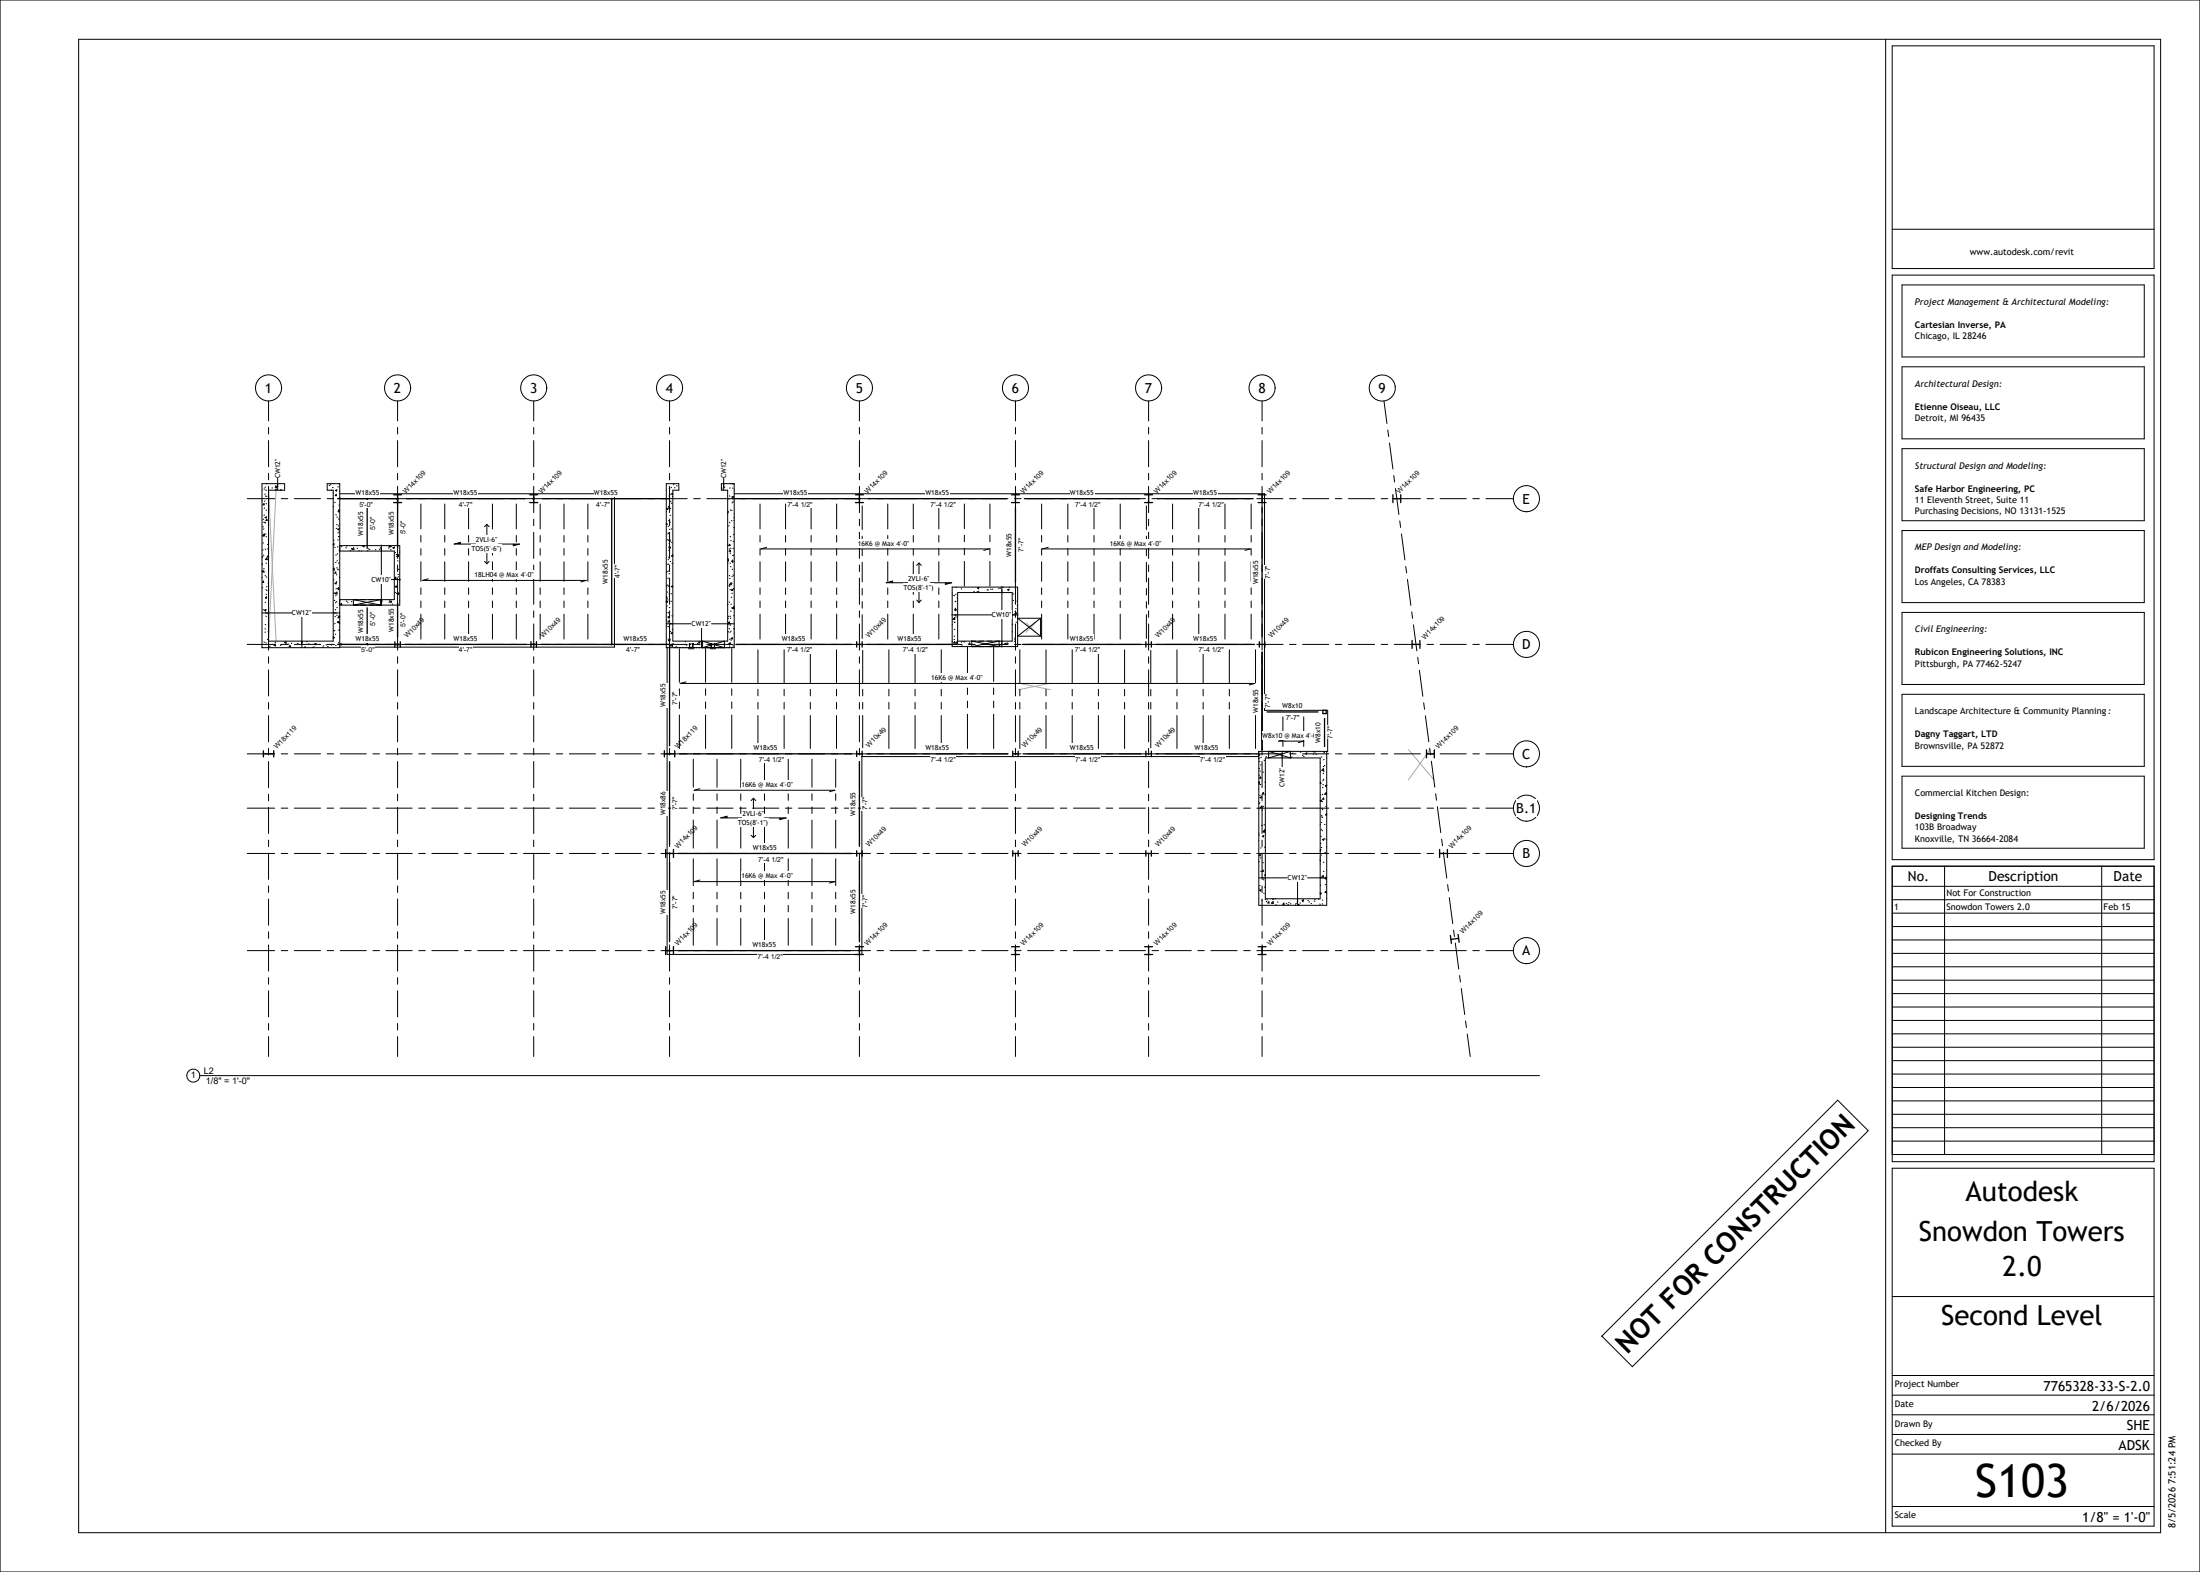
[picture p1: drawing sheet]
<svg xmlns="http://www.w3.org/2000/svg" width="1067mm" height="762mm" viewBox="0 0 1067 762" stroke-linecap="round" stroke-linejoin="round" font-family="sans-serif">
<g fill="none" stroke="#000" stroke-width=".48">
<path d="M127 234h11v4h-8v73h32v-73h-3v-4h6v80h-38zM128 237h.1M129 239l-1 1M129 236h-1M129 238h.1M129 234v1M132 237h.1M133 238l1-1v1M133 236h1zM134 235v1M136 238h.1M160 235h.1"/>
<path d="M161 238h.1M162 236h-1M162 239h.1M163 238v-1v1zM163 240h.1M164 236h.1M164 234v1M165 235h.1M165 238h.1M165 239h133v75h-133M323 234h6v4h-3v73h27v-73h-3v-4h6v80h-33zM325 239v1"/>
<path d="M325 237h-1M326 240h-1M326 236h-1M326 239v1M326 240h.1M327 235h.1M327 236h.1M328 235v1M350 236v1M350 237h.1M352 236h-1M354 237h.1"/>
<path d="M354 234h.1M355 234h1M355 237h1M356 239h257v105h31v20h-34v75h33v-75M127 243h.1M128 255h-1M128 260h.1M128 252h.1M128 256v1M128 244v1zM128 253h.1M128 259v1h-1z"/>
<path d="M128 250h.1M128 253h1M128 246h.1M128 243h.1M129 251h.1M129 253h.1M129 240v1M129 259h.1M129 244h.1M129 247h.1M129 252h1h-1zM130 241h-1"/>
<path d="M130 251h.1M162 245v1M163 243l-1 1M163 249v1M163 256h.1M164 254h-1M164 251h-1M164 257l1-1-1 1zM164 258h.1M164 247h.1M164 255h.1M164 251v1"/>
<path d="M164 247l1 1h-1zM165 248h-1M165 254h.1M165 241h.1M165 245h-1M165 258h-1M165 241l-1 1M204 244v12M204 260v3M216 244v12M216 260v3M227 244v12"/>
<path d="M227 260v3M239 244v12M239 260v3M250 244v12M250 260v3M262 244v12M262 260v3M274 244v12M274 260v3M285 244v12M285 260v3M323 254h.1"/>
<path d="M323 242h.1M323 248h.1M323 247l1-1v1zM324 258v1M324 245v1M324 246h.1M324 259h.1M324 255h.1M324 252l1 1M324 252h1M325 240h-1M325 260h.1"/>
<path d="M325 256v1M325 253h.1M325 250h.1M325 246v1M325 243h.1M326 256v1M326 244h.1M326 241h.1M353 248v1M353 258h.1M353 242h1M354 255h-1"/>
<path d="M354 253h.1M354 240v1M354 260h.1M354 247h.1M355 252v1M355 241h1h-1zM355 247h.1M355 244h.1M355 243h1M356 259h.1M356 249h.1M356 252h.1"/>
<path d="M356 256h.1M356 251h.1M369 244v12M369 260v3M381 244v12M381 260v3M393 244v12M393 260v3M406 244v12M406 260v3M418 245v12M418 260v3"/>
<path d="M431 244v12M431 260v3M443 244v12M443 260v3M455 244v12M455 260v3M468 244v12M468 259v4M480 244v12M480 259v4M505 244v12M505 260v3"/>
<path d="M518 244v12M518 260v3M531 244v12M531 260v3M543 244v12M543 260v3M556 245v12M556 260v3M569 244v12M569 260v3M581 244v12M581 260v3"/>
<path d="M594 244v12M594 260v3M607 244v12M607 260v3M127 277h1zM127 274h.1M127 277h.1M127 270h.1M127 273h.1M128 270h-1M128 267h-1M128 269h.1"/>
<path d="M128 263h-1M128 276h.1M128 277h.1M129 279h.1M129 266h.1M129 273h.1M129 260h.1M129 280h.1M129 270l1 1h-1zM130 264h.1M130 270h.1M130 266h.1"/>
<path d="M130 269v1M162 276v-1v1M162 264h.1M162 262h.1M162 265h1M163 277v1h-1zM163 273h.1M163 269h.1M163 279h.1M164 275h-1M164 272h-1M164 276h.1"/>
<path d="M164 268v1M164 265h.1M164 262h.1M164 273h.1M164 260h1M164 267h1M165 280h.1M165 267h.1M165 267h26v24h-26M165 264h29v29h-29M166 265h-1M168 265v1"/>
<path d="M168 265h.1M170 267h.1M170 266h1M172 266h-1zM173 266h.1M174 267h.1M175 267h.1M176 265l1-1-1 1zM176 265h1M178 267h.1M179 266h.1M182 266v1"/>
<path d="M184 266h.1M185 265l-1 1M189 266h-1M189 264v1zM189 266l1 1M190 265h.1M191 266v-1v1zM191 265h.1M192 268h.1M192 280h-1zM192 269h.1M193 272h.1"/>
<path d="M193 278v1M193 269v1h-1zM193 280h.1M194 276h-1M194 268h.1M204 266v3M204 272v10M216 266v3M216 272v10M227 266v3M227 272v10M239 266v3"/>
<path d="M239 272v10M250 266v3M250 272v10M262 266v3M262 272v10M274 266v3M274 272v10M285 266v3M285 272v10M323 277h.1M324 262h.1M324 277h-1"/>
<path d="M324 273h-1M324 271h.1M324 277h.1M324 273v1M324 265h1v1zM324 278h1M324 270h.1M324 265h1M325 267h-1M325 263h-1M325 261v1h-1zM325 272h.1"/>
<path d="M325 262h.1M326 263h.1M326 269v1zM326 273h.1M326 269h.1M353 271v1M353 264h.1M353 273h.1M354 267h.1M354 279h.1M354 266h.1M354 264h-1z"/>
<path d="M354 273h.1M354 268h.1M354 275h1M355 266h-1M355 262h-1M355 279h.1M355 276h.1M355 271v1zM355 273h.1M355 279h1M356 269h-1M356 266h-1"/>
<path d="M356 262v1M369 266v3M369 272v10M381 266v3M381 272v10M393 266v3M393 272v10M406 266v3M406 272v10M418 266v3M418 273v9M431 266v3"/>
<path d="M431 272v10M443 266v3M443 272v10M455 266v3M455 272v10M468 266v3M468 272v12M480 266v3M480 272v12M505 266v3M505 272v10M518 266v3"/>
<path d="M518 272v10M531 266v3M531 272v10M543 266v3M543 272v10M556 266v3M556 273v9M569 266v3M569 272v10M581 266v3M581 272v10M594 266v3"/>
<path d="M594 272v10M607 266v3M607 272v10M127 280h.1M127 285h.1M128 282h-1zM128 296h.1M128 296h1zM129 292h.1M129 295v1M129 299h.1M129 286h.1"/>
<path d="M129 289v1zM129 286h1M129 288h.1M129 284h.1M130 298h.1M130 283h.1M130 292h.1M130 297v1M162 281h.1M162 288h.1M162 291h.1M162 283l1-1v1z"/>
<path d="M163 287h-1M163 299h-1M163 295v1M163 292h.1M163 289h.1M163 285h.1M163 298h1M163 282h.1M163 287v1zM164 295h-1M164 299h.1M164 286h.1"/>
<path d="M164 285h.1M164 293h1M165 299h-1l1 1M166 292v1h-1zM168 291h.1M169 292h.1M170 292h1M171 291l14 2v-2l-14 2zM185 291h.1M185 293h.1M185 292h.1M189 292h.1"/>
<path d="M189 292l1-1v1zM189 291h.1M190 293h.1M192 284v1zM192 287h.1M192 288h1M193 287v1zM194 281h.1M194 291h.1M204 285v3M204 291v4M204 298v12"/>
<path d="M216 285v3M216 291v4M216 298v12M227 285v3M227 291v4M227 298v12M239 285v3M239 291v4M239 298v12M250 285v3M250 291v4M250 298v12"/>
<path d="M262 285v3M262 291v4M262 298v12M274 285v3M274 291v4M274 298v12M285 285v3M285 291v4M285 298v12M323 292h.1M323 289v1M323 292l1-1v1h-1"/>
<path d="M323 284h.1M323 291h.1M323 291v1M323 297h.1M324 294h-1M324 290h-1M324 287h.1M324 284h.1M324 297h.1M324 280h.1M324 299h.1M324 288h1"/>
<path d="M324 291h1M325 299v1l-1-1zM325 294v1M325 281h-1M326 284v1zM326 291l-1 1M326 298v1M326 288h-1M353 293h.1M353 300h.1M354 284h.1M354 299h-1"/>
<path d="M354 292h.1M354 299h.1M354 286h.1M354 280h.1M354 300h.1M355 283h-1zM355 296h-1M355 293h-1M355 286h.1M355 289v1M355 294v1M355 283h.1"/>
<path d="M355 288h.1M356 285h.1M356 294v1h-1zM356 294h.1M356 295h.1M356 298h.1M369 285v3M369 291v4M369 298v12M381 285v3M381 291v4M381 298v12"/>
<path d="M393 285v3M393 291v4M393 298v12M406 285v3M406 291v4M406 298v12M418 285v3M418 292v3M418 298v11M431 285v3M431 291v4M431 298v12"/>
<path d="M443 285v3M443 291v4M443 298v12M455 285v3M455 291v4M455 298v12M462 285h32v28h-32zM462 288v1M463 289h.1M463 299v1h-1zM463 296l1-1v1zM463 298h.1"/>
<path d="M463 295h.1M463 299h1M464 291l-1 1M464 288h-1M464 285h.1M464 290h.1M464 299h.1M464 287h27v24h-27zM466 285v1M473 287h-1M474 285h1zM474 287h.1"/>
<path d="M475 287h.1M479 286h.1M480 286h1M482 286h-1M485 285h-1M485 285h.1M486 285h1M489 286h.1M490 285h-1M491 291h1M492 288h-1M492 297h1v1z"/>
<path d="M492 296v1M493 295h.1M493 291h-1M494 293v1M505 300h-11l11 8M505 300v8M505 300l-11 8h11M505 285v3M505 291v4M505 298v12M518 285v3M518 291v4"/>
<path d="M518 298v12M531 285v3M531 291v4M531 298v12M543 285v3M543 291v4M543 298v12M556 285v3M556 292v3M556 298v11M569 285v3M569 291v4"/>
<path d="M569 298v12M581 285v3M581 291v4M581 298v12M594 285v3M594 291v4M594 298v12M607 285v3M607 291v4M607 298v12M127 314h.1M128 311h.1"/>
<path d="M129 305h.1M129 306h-1M129 312h.1M129 303h.1M130 310h.1M130 306h.1M131 313h.1M133 311l1 1M133 312l1 1h-1zM134 313h-1M136 313h.1M136 312v1"/>
<path d="M138 311h1l-1 1zM139 312h.1M140 312h.1M141 313v1l-1-1zM142 312h-1M144 312h1M147 311h-1M148 314h.1M149 311h.1M150 312h.1M152 314h.1M153 312v1z"/>
<path d="M155 312h.1M157 314h-1M157 313h.1M158 312v1M159 313h.1M161 313h.1M162 309h.1M162 306h.1M162 312v1M163 302h-1M163 307v1M163 313h.1"/>
<path d="M164 302v-1v1zM164 311v1M164 305l1 1M165 302h.1M165 305h-1M165 302h-1M165 309h.1M323 304h.1M323 300v1M324 314v149h94v-96h192M324 304h.1M324 310h.1"/>
<path d="M324 310h1v1zM324 304h1M325 301v1l-1-1zM325 310h.1M325 306h.1M326 307h-1zM326 305h.1M326 312v1h-1zM326 313h.1M326 312h1M328 313h.1M329 314v17"/>
<path d="M332 311h1M333 312l-1 1M333 313h.1M334 314h3M334 312v2M335 312h.1M336 312v2M337 314h.1M338 312h.1M339 311v1zM339 312h.1M341 311v3l10-3v3z"/>
<path d="M342 314v17M344 314h3M345 312h.1M345 314v-2v2M346 312h1M346 314l1-2v2M353 306h.1M353 312h1zM353 302h.1M354 305h.1M354 301v1h-1zM354 313h.1"/>
<path d="M354 311v1M354 310h.1M354 306v1M354 303h.1M354 310h1M355 306h-1M355 314v17M355 309v1zM356 313h-1M356 307h.1M356 305h.1M368 315v16"/>
<path d="M380 315v16M393 315v16M406 315v16M418 315v16M431 315v16M444 315v16M456 315v16M462 311h.1M462 303h.1M463 301v1M463 312h.1M463 310h.1"/>
<path d="M463 308v1M463 311v1zM463 305h.1M463 302h.1M464 311v1h-1zM466 311h.1M467 313h-1M467 311h.1M468 311h.1M469 313h.1M469 314v16M470 312h.1"/>
<path d="M471 311v2l14-2v2zM482 314v16M485 313h.1M487 312h1zM489 312h.1M489 312h-1M491 306h.1M491 303h.1M492 311h.1M492 309h.1M492 310h.1M493 302h.1"/>
<path d="M494 302h-1M495 315v16M507 315v16M520 315v16M533 315v16M545 315v16M558 315v16M571 315v16M583 315v16M596 315v16M609 315v16M329 334v3"/>
<path d="M342 334v3M355 334v3M368 334v3M380 334v3M393 334v3M406 334v3M418 334v3M431 334v3M444 334v3M456 334v3M469 333v4M469 340v3"/>
<path d="M482 333v4M482 340v3M495 334v3M507 334v3M520 334v3M533 334v3M545 334v3M558 334v3M571 334v3M583 334v3M596 334v3M609 334v3"/>
<path d="M329 340v3M329 347v16M342 340v3M342 347v16M355 340v3M355 347v16M368 340v4M368 347v16M380 340v4M380 347v16M393 340v4M393 347v16"/>
<path d="M406 340v4M406 347v16M418 340v4M418 347v16M431 340v4M431 347v16M444 340v4M444 347v16M456 340v4M456 347v16M469 346v17M482 346v17"/>
<path d="M495 340v4M495 347v16M507 340v4M507 347v16M520 340v4M520 347v16M533 340v4M533 347v16M545 340v4M545 347v16M558 340v4M558 347v16"/>
<path d="M571 340v4M571 347v16M583 340v4M583 347v16M596 340v4M596 347v16M609 340v4M609 347v16M622 347v15M632 347v15M336 368v14M348 368v14"/>
<path d="M359 368v14M371 368v14M382 368v14M394 368v14M405 368v14M610 367v1M611 379h.1M611 366h.1M611 379l-1 1M611 376h-1M611 372v1M611 374h.1"/>
<path d="M611 369h.1M611 377h.1M612 371h-1M612 367h-1M613 374h-1M613 368v1M614 379h-1M614 367h26v69h-26zM614 367h.1M615 364v3l11-3v3zM627 367h-1M627 365h.1"/>
<path d="M631 365h.1M632 366h.1M632 367h.1M633 365h1v1zM637 364h.1M637 365v1M637 364h1M638 366h.1M640 379v1M640 374h.1M640 370h.1M641 367h.1"/>
<path d="M642 378h-1M642 373v1l-1-1zM642 375h.1M642 372h.1M642 378h.1M642 364v1M642 368h.1M642 374h.1M642 365h.1M642 371h1M336 385v3M336 391v3"/>
<path d="M336 397v14M348 385v3M348 391v3M348 397v14M359 385v3M359 391v3M359 397v14M371 385v3M371 391v3M371 397v14M382 385v3M382 391v3"/>
<path d="M382 397v14M394 385v3M394 391v3M394 397v14M405 385v3M405 391v3M405 397v14M610 389l1 1M610 383h.1M610 392h1M611 387l1-1v1zM611 389h.1"/>
<path d="M611 380h.1M611 385v1M612 391v1h-1zM612 393h.1M612 384h1M613 391h.1M613 384v1h-1zM613 400h.1M614 381v1M614 385h-1M640 387h.1M640 400h.1"/>
<path d="M640 388h1zM641 385h-1M641 396h.1M641 399h.1M641 395h.1M641 392h.1M641 388v1M641 385h.1M642 380h.1M642 392h-1M642 382h-1M642 387h-1z"/>
<path d="M643 400h-1M643 381h.1M643 391h.1M643 384v1h-1zM643 394v1zM336 416v13M348 416v13M359 416v13M371 416v13M382 416v13M394 416v13M405 416v13"/>
<path d="M610 418h1M610 405h1M610 407h.1M611 404h-1M611 414v1zM611 416h1M612 411h-1M612 400h.1M612 405h1v1zM613 418h-1M613 403v1M613 411h1"/>
<path d="M613 402v1zM640 413h.1M640 417h.1M640 419h.1M640 412h1M640 415v1M640 412h.1M641 409h-1M641 405l-1 1M641 402h.1M641 414h.1M641 411h.1"/>
<path d="M641 403h.1M641 407h1zM642 418h.1M642 407h1M643 413h.1M643 407h.1M643 410h.1M336 432v4M336 439v3M348 432v4M348 439v3M359 432v4"/>
<path d="M359 439v3M371 432v4M371 439v3M382 432v4M382 439v3M394 432v4M394 439v3M405 432v4M405 439v3M610 430l1 1M611 432h.1M611 432l1-1-1 1z"/>
<path d="M611 429h.1M611 422l1 1M612 437h.1M612 422h1h-1zM613 422h-1M613 426v1M613 433h.1M614 424h.1M614 430h.1M614 425h-1M614 436h.1M614 437h.1"/>
<path d="M615 436h-1M615 437v1zM617 436h.1M617 437v1zM619 436h-1M619 439h.1M619 437h1M622 439h.1M623 438h-1zM624 438h.1M625 438v1M625 437v1"/>
<path d="M626 438h.1M628 439h.1M629 438h-1M629 437h.1M630 439v-1v1M630 438h1M631 436h1v1zM632 437h.1M634 436v1M635 437h.1M636 438h.1M638 436h.1"/>
<path d="M638 437h-1M640 436h-1M640 438h.1M640 433h1h-1M640 425v1M640 433h.1M640 429h.1M641 438h.1M642 436h-1M642 424v1h-1zM642 422v1M642 426h1z"/>
<path d="M643 429h.1M643 432v1zM643 425h.1M643 433h.1M336 445v13M348 445v13M359 445v13M371 445v13M382 445v13M394 445v13M405 445v13"/>
<circle cx="130" cy="188" r="6"/>
</g>
<path d="M130 238l4 73M134 238l-4 73M498 302l4 5M502 302l-4 5M494 331l15 3M509 331l-15 3M683 363l12 15M693 363l-10 15" fill="none" stroke="#aaa" stroke-width=".48"/>
<g fill="none" stroke="#0f0" stroke-width=".48">
<path d="M165 241v1M356 241v1M178 293h.1"/>
<circle cx="178" cy="242" r=".4"/>
<circle cx="193" cy="242" r=".4"/>
<circle cx="259" cy="242" r=".4"/>
<circle cx="297" cy="242" r=".4"/>
<circle cx="417" cy="242" r=".4"/>
<circle cx="165" cy="312" r=".4"/>
<circle cx="178" cy="312" r=".4"/>
<circle cx="193" cy="312" r=".4"/>
<circle cx="259" cy="312" r=".4"/>
<circle cx="297" cy="312" r=".4"/>
<circle cx="325" cy="365" r=".4"/>
<circle cx="325" cy="414" r=".4"/>
<circle cx="325" cy="461" r=".4"/>
<circle cx="417" cy="461" r=".4"/>
</g>
<g fill="none" stroke="#000" stroke-width=".63">
<path d="M191 240h4M193 240v26M257 240h4M259 240v4M415 240h4M417 240v4M491 240h3M492 240v4M555 240h4M557 240v4M610 240h4M612 240v4"/>
<path d="M675 240v4M679 240v4M164 242h29M178 242v24M191 244h4M197 242h58M257 244h4M263 242h62M297 242v70M355 242h62M415 244h4M421 242h67"/>
<path d="M491 244h3M492 246v36M497 242h56M555 244h4M561 242h47M610 244h4M612 246v63M675 242h4M178 295v17M193 292v17M164 312h30M191 311v3"/>
<path d="M194 311v3M197 312h58M257 312h3M257 311v3M260 311v3M263 312h61M325 312v50M357 312h56M415 311v3M415 312h3M418 311v3M420 312h42"/>
<path d="M496 312h57M556 312h2M556 311v3M558 311v3M561 312h47M611 312h2M611 311v3M612 316v47M613 311v3M685 312h4M685 310v4M689 310v4"/>
<path d="M614 345h25M642 344h1v2h-1zM642 348v14M128 365h5M128 364v3M133 364v3M322 364v3M322 365h5M325 369v40M327 364v3M330 365h83M415 364v3"/>
<path d="M415 365h3M417 369v41M418 364v3M420 365h69M491 365h3M491 364v3M494 364v3M496 365h57M556 364v3M556 365h2M558 364v3M561 365h49"/>
<path d="M692 365h4M692 363v4M696 363v4M323 412v4M323 414h4M325 418v38M327 412v4M329 414h84M415 412v3M415 414h3M417 417v40M418 412v3"/>
<path d="M491 412v3M491 414h3M494 412v3M556 412v3M556 414h2M558 412v3M698 412v4M698 414h4M702 412v4M323 459v4M327 459v4M415 459h4"/>
<path d="M417 459v4M491 459h3M492 459v4M555 459h4M557 459v4M610 459h4M612 459v4M703 453l1 4M707 453l1 4M707 455h-3M323 461h4M329 461h83"/>
<path d="M415 463h4M491 463h3M555 463h4M610 463h4"/>
</g>
<path d="M128 184h4v8h-4z" fill="#fff"/>
<g fill="none" stroke="#000" stroke-width=".48">
<path d="M130 194v10M130 207v3M130 214v12M130 229v4M130 236v12M130 252v3M130 258v13M130 274v3M130 280v13M130 296v3M130 302v13M130 318v4"/>
<path d="M130 325v12M130 341v3M130 347v13M130 363v3M130 369v13M130 385v3M130 391v13M130 407v3M130 414v12M130 429v4M130 436v13M130 452v3"/>
<path d="M130 458v13M130 474v3M130 480v13M130 496v3M130 502v10"/>
<circle cx="740" cy="242" r="6"/>
</g>
<path d="M738 238h4v8h-4z" fill="#fff"/>
<g fill="none" stroke="#000" stroke-width=".48">
<path d="M120 242h13M136 242h4M143 242h12M159 242h3M165 242h13M181 242h3M187 242h13M203 242h3M209 242h13M225 242h3M232 242h12M248 242h3"/>
<path d="M254 242h13M270 242h3M276 242h13M292 242h3M298 242h13M314 242h3M321 242h12M336 242h4M343 242h12M359 242h3M365 242h13M381 242h3"/>
<path d="M387 242h13M403 242h3M409 242h13M425 242h3M432 242h12M448 242h3M454 242h13M470 242h3M476 242h13M492 242h3M498 242h13M514 242h3"/>
<path d="M521 242h12M536 242h4M543 242h12M559 242h3M565 242h13M581 242h3M587 242h13M603 242h3M609 242h13M625 242h4M632 242h12M648 242h3"/>
<path d="M654 242h13M670 242h3M676 242h13M692 242h3M698 242h13M714 242h3M721 242h13"/>
<circle cx="740" cy="312" r="6"/>
</g>
<path d="M738 308h4v9h-4z" fill="#fff"/>
<g fill="none" stroke="#000" stroke-width=".48">
<path d="M120 312h13M136 312h4M143 312h12M159 312h3M165 312h13M181 312h3M187 312h13M203 312h3M209 312h13M225 312h3M232 312h12M248 312h3"/>
<path d="M254 312h13M270 312h3M276 312h13M292 312h3M298 312h13M314 312h3M321 312h12M336 312h4M343 312h12M359 312h3M365 312h13M381 312h3"/>
<path d="M387 312h13M403 312h3M409 312h13M425 312h3M432 312h12M448 312h3M454 312h13M470 312h3M476 312h13M492 312h3M498 312h13M514 312h3"/>
<path d="M521 312h12M536 312h4M543 312h12M559 312h3M565 312h13M581 312h3M587 312h13M603 312h3M609 312h13M625 312h4M632 312h12M648 312h3"/>
<path d="M654 312h13M670 312h3M676 312h13M692 312h3M698 312h13M714 312h3M721 312h13"/>
<circle cx="740" cy="365" r="6"/>
</g>
<path d="M738 361h4v9h-4z" fill="#fff"/>
<g fill="none" stroke="#000" stroke-width=".48">
<path d="M120 365h13M136 365h4M143 365h12M159 365h3M165 365h13M181 365h3M187 365h13M203 365h3M209 365h13M225 365h3M232 365h12M248 365h3"/>
<path d="M254 365h13M270 365h3M276 365h13M292 365h3M298 365h13M314 365h3M321 365h12M336 365h4M343 365h12M359 365h3M365 365h13M381 365h3"/>
<path d="M387 365h13M403 365h3M409 365h13M425 365h3M432 365h12M448 365h3M454 365h13M470 365h3M476 365h13M492 365h3M498 365h13M514 365h3"/>
<path d="M521 365h12M536 365h4M543 365h12M559 365h3M565 365h13M581 365h3M587 365h13M603 365h3M609 365h13M625 365h4M632 365h12M648 365h3"/>
<path d="M654 365h13M670 365h3M676 365h13M692 365h3M698 365h13M714 365h3M721 365h13"/>
<circle cx="740" cy="461" r="6"/>
</g>
<path d="M738 457h4v8h-4z" fill="#fff"/>
<g fill="none" stroke="#000" stroke-width=".48">
<path d="M120 461h13M136 461h4M143 461h12M159 461h3M165 461h13M181 461h3M187 461h13M203 461h3M209 461h13M225 461h3M232 461h12M248 461h3"/>
<path d="M254 461h13M270 461h3M276 461h13M292 461h3M298 461h13M314 461h3M321 461h12M336 461h4M343 461h12M359 461h3M365 461h13M381 461h3"/>
<path d="M387 461h13M403 461h3M409 461h13M425 461h3M432 461h12M448 461h3M454 461h13M470 461h3M476 461h13M492 461h3M498 461h13M514 461h3"/>
<path d="M521 461h12M536 461h4M543 461h12M559 461h3M565 461h13M581 461h3M587 461h13M603 461h3M609 461h13M625 461h4M632 461h12M648 461h3"/>
<path d="M654 461h13M670 461h3M676 461h13M692 461h3M698 461h13M714 461h3M721 461h13"/>
<circle cx="740" cy="414" r="6"/>
</g>
<path d="M738 410h4v8h-4z" fill="#fff"/>
<g fill="none" stroke="#000" stroke-width=".48">
<path d="M120 414h13M136 414h4M143 414h12M159 414h3M165 414h13M181 414h3M187 414h13M203 414h3M209 414h13M225 414h3M232 414h12M248 414h3"/>
<path d="M254 414h13M270 414h3M276 414h13M292 414h3M298 414h13M314 414h3M321 414h12M336 414h4M343 414h12M359 414h3M365 414h13M381 414h3"/>
<path d="M387 414h13M403 414h3M409 414h13M425 414h3M432 414h12M448 414h3M454 414h13M470 414h3M476 414h13M492 414h3M498 414h13M514 414h3"/>
<path d="M521 414h12M536 414h4M543 414h12M559 414h3M565 414h13M581 414h3M587 414h13M603 414h3M609 414h13M625 414h4M632 414h12M648 414h3"/>
<path d="M654 414h13M670 414h3M676 414h13M692 414h3M698 414h13M714 414h3M721 414h13"/>
<circle cx="325" cy="188" r="6"/>
</g>
<path d="M323 184h3v8h-3z" fill="#fff"/>
<g fill="none" stroke="#000" stroke-width=".48">
<path d="M325 194v10M325 207v3M325 214v12M325 229v4M325 236v12M325 252v3M325 258v13M325 274v3M325 280v13M325 296v3M325 302v13M325 318v4"/>
<path d="M325 325v12M325 341v3M325 347v13M325 363v3M325 369v13M325 385v3M325 391v13M325 407v3M325 414v12M325 429v4M325 436v13M325 452v3"/>
<path d="M325 458v13M325 474v3M325 480v13M325 496v3M325 502v10"/>
<circle cx="417" cy="188" r="6"/>
</g>
<path d="M415 184h3v8h-3z" fill="#fff"/>
<g fill="none" stroke="#000" stroke-width=".48">
<path d="M417 194v10M417 207v3M417 214v12M417 229v4M417 236v12M417 252v3M417 258v13M417 274v3M417 280v13M417 296v3M417 302v13M417 318v4"/>
<path d="M417 325v12M417 341v3M417 347v13M417 363v3M417 369v13M417 385v3M417 391v13M417 407v3M417 414v12M417 429v4M417 436v13M417 452v3"/>
<path d="M417 458v13M417 474v3M417 480v13M417 496v3M417 502v10"/>
<circle cx="492" cy="188" r="6"/>
</g>
<path d="M491 184h3v8h-3z" fill="#fff"/>
<g fill="none" stroke="#000" stroke-width=".48">
<path d="M492 194v10M492 207v3M492 214v12M492 229v4M492 236v12M492 252v3M492 258v13M492 274v3M492 280v13M492 296v3M492 302v13M492 318v4"/>
<path d="M492 325v12M492 341v3M492 347v13M492 363v3M492 369v13M492 385v3M492 391v13M492 407v3M492 414v12M492 429v4M492 436v13M492 452v3"/>
<path d="M492 458v13M492 474v3M492 480v13M492 496v3M492 502v10"/>
<circle cx="612" cy="188" r="6"/>
</g>
<path d="M610 184h4v8h-4z" fill="#fff"/>
<g fill="none" stroke="#000" stroke-width=".48">
<path d="M612 194v10M612 207v3M612 214v12M612 229v4M612 236v12M612 252v3M612 258v13M612 274v3M612 280v13M612 296v3M612 302v13M612 318v4"/>
<path d="M612 325v12M612 341v3M612 347v13M612 363v3M612 369v13M612 385v3M612 391v13M612 407v3M612 414v12M612 429v4M612 436v13M612 452v3"/>
<path d="M612 458v13M612 474v3M612 480v13M612 496v3M612 502v10"/>
<circle cx="670" cy="188" r="6"/>
</g>
<path d="M669 184h3v8h-3z" fill="#fff"/>
<g fill="none" stroke="#000" stroke-width=".48">
<path d="M671 194l2 11M673 208v4M674 215l1 12M676 230v4M677 237l1 12M679 253v3M680 259l1 12M682 275v3M683 281l1 12M685 297v3M685 303l2 12M688 319v3"/>
<path d="M688 325l2 13M690 341l1 3M691 347l2 13M693 363l1 3M694 369l2 13M696 385l1 3M697 391l2 13M699 407l1 3M700 413l2 13M702 429v3M703 435l2 13M705 451v3"/>
<path d="M706 457l1 13M708 473v3M709 479l1 13M711 495v3M712 501l1 11"/>
<circle cx="557" cy="188" r="6"/>
</g>
<path d="M555 184h4v8h-4z" fill="#fff"/>
<g fill="none" stroke="#000" stroke-width=".48">
<path d="M557 194v10M557 207v3M557 214v12M557 229v4M557 236v12M557 252v3M557 258v13M557 274v3M557 280v13M557 296v3M557 302v13M557 318v4"/>
<path d="M557 325v12M557 341v3M557 347v13M557 363v3M557 369v13M557 385v3M557 391v13M557 407v3M557 414v12M557 429v4M557 436v13M557 452v3"/>
<path d="M557 458v13M557 474v3M557 480v13M557 496v3M557 502v10"/>
<circle cx="193" cy="188" r="6"/>
</g>
<path d="M191 184h4v8h-4z" fill="#fff"/>
<g fill="none" stroke="#000" stroke-width=".48">
<path d="M193 194v10M193 207v3M193 214v12M193 229v4M193 236v12M193 252v3M193 258v13M193 274v3M193 280v13M193 296v3M193 302v13M193 318v4"/>
<path d="M193 325v12M193 341v3M193 347v13M193 363v3M193 369v13M193 385v3M193 391v13M193 407v3M193 414v12M193 429v4M193 436v13M193 452v3"/>
<path d="M193 458v13M193 474v3M193 480v13M193 496v3M193 502v10"/>
<circle cx="259" cy="188" r="6"/>
</g>
<path d="M257 184h4v8h-4z" fill="#fff"/>
<g fill="none" stroke="#000" stroke-width=".48">
<path d="M259 194v10M259 207v3M259 214v12M259 229v4M259 236v12M259 252v3M259 258v13M259 274v3M259 280v13M259 296v3M259 302v13M259 318v4"/>
<path d="M259 325v12M259 341v3M259 347v13M259 363v3M259 369v13M259 385v3M259 391v13M259 407v3M259 414v12M259 429v4M259 436v13M259 452v3"/>
<path d="M259 458v13M259 474v3M259 480v13M259 496v3M259 502v10"/>
<circle cx="740" cy="392" r="6"/>
</g>
<path d="M735 388h10v8h-10z" fill="#fff"/>
<g fill="none" stroke="#000" stroke-width=".48">
<path d="M208 281h-3h79l-2 1M120 392h13M136 392h4M143 392h12M159 392h3M165 392h13M181 392h3M187 392h13M203 392h3M209 392h13M225 392h3M232 392h12"/>
<path d="M248 392h3M254 392h13M270 392h3M276 392h13M292 392h3M298 392h13M314 392h3M321 392h12M336 392h4M343 392h12M359 392h3M365 392h13"/>
<path d="M381 392h3M387 392h13M403 392h3M409 392h13M425 392h3M432 392h12M448 392h3M454 392h13M470 392h3M476 392h13M492 392h3M498 392h13"/>
<path d="M514 392h3M521 392h12M536 392h4M543 392h12M559 392h3M565 392h13M581 392h3M587 392h13M603 392h3M609 392h13M625 392h4M632 392h12"/>
<path d="M648 392h3M654 392h13M670 392h3M676 392h13M692 392h3M698 392h13M714 392h3M721 392h13"/>
</g>
<path d="M230 276h29v5h-29z" fill="#fff"/>
<path d="M372 265l-3 1h111l-3 1" fill="none" stroke="#000" stroke-width=".48"/>
<path d="M416 261h25v4h-25z" fill="#fff"/>
<path d="M508 265l-2 1h100l-2 1" fill="none" stroke="#000" stroke-width=".48"/>
<path d="M538 261h25v4h-25z" fill="#fff"/>
<path d="M333 331h-3h278l-2 1" fill="none" stroke="#000" stroke-width=".48"/>
<path d="M452 326h25v5h-25z" fill="#fff"/>
<path d="M339 382l-2 1h68l-3 1" fill="none" stroke="#000" stroke-width=".48"/>
<path d="M360 378h25v4h-25z" fill="#fff"/>
<path d="M339 427h-2h68l-3 1" fill="none" stroke="#000" stroke-width=".48"/>
<path d="M360 422h25v5h-25z" fill="#fff"/>
<path d="M623 358l-3 1h12l-2 1" fill="none" stroke="#000" stroke-width=".48"/>
<g fill="#fff">
<path d="M612 354h28v5h-28z"/>
<path d="M579 307h11v4h-11z"/>
<path d="M581 313h12v4h-12z"/>
<path d="M579 237h11v4h-11z"/>
<path d="M581 243h12v3h-12z"/>
<path d="M579 360h12v4h-12z"/>
<path d="M582 366h12v4h-12z"/>
<path d="M172 307h12v4h-12z"/>
<path d="M175 313h7v4h-7z"/>
<path d="M220 307h12v4h-12z"/>
<path d="M223 313h6v4h-6z"/>
<path d="M302 307h12v4h-12z"/>
<path d="M304 313h6v4h-6z"/>
<path d="M379 307h12v4h-12z"/>
<path d="M382 313h12v4h-12z"/>
<path d="M435 307h12v4h-12z"/>
<path d="M438 313h12v4h-12z"/>
<path d="M519 307h11v4h-11z"/>
<path d="M521 313h13v4h-13z"/>
<path d="M365 360h12v4h-12z"/>
<path d="M368 366h12v4h-12z"/>
<path d="M449 360h11v4h-11z"/>
<path d="M451 366h13v4h-13z"/>
<path d="M519 360h12v4h-12z"/>
<path d="M521 366h13v4h-13z"/>
<path d="M172 237h12v4h-12z"/>
<path d="M174 243h7v3h-7z"/>
<path d="M220 237h12v4h-12z"/>
<path d="M223 243h6v3h-6z"/>
<path d="M380 237h12v4h-12z"/>
<path d="M382 243h12v3h-12z"/>
<path d="M449 237h11v4h-11z"/>
<path d="M451 243h13v3h-13z"/>
<path d="M519 237h12v4h-12z"/>
<path d="M521 243h13v3h-13z"/>
<path d="M487 258h4v12h-4z"/>
<path d="M493 261h4v6h-4z"/>
<path d="M607 334h4v12h-4z"/>
<path d="M613 336h4v7h-4z"/>
<path d="M320 331h4v12h-4z"/>
<path d="M325 335h4v7h-4z"/>
<path d="M622 340h10v4h-10z"/>
<path d="M623 346h7v4h-7z"/>
<path d="M637 350h4v10h-4z"/>
<path d="M643 352h4v6h-4z"/>
<path d="M288 237h12v4h-12z"/>
<path d="M289 243h7v3h-7z"/>
<path d="M188 295h4v11h-4z"/>
<path d="M194 297h3v7h-3z"/>
<path d="M173 295h4v12h-4z"/>
<path d="M179 297h4v6h-4z"/>
<path d="M173 248h4v12h-4z"/>
<path d="M179 250h4v7h-4z"/>
<path d="M188 248h4v11h-4z"/>
<path d="M194 252h3v7h-3z"/>
<path d="M291 271h5v12h-5z"/>
<path d="M297 274h4v6h-4z"/>
<path d="M365 456h12v4h-12z"/>
<path d="M367 462h13v3h-13z"/>
<path d="M365 409h12v4h-12z"/>
<path d="M368 414h12v4h-12z"/>
<path d="M320 383h4v12h-4z"/>
<path d="M325 386h4v7h-4z"/>
<path d="M412 384h4v11h-4z"/>
<path d="M418 386h3v7h-3z"/>
<path d="M320 431h4v12h-4z"/>
<path d="M325 434h4v7h-4z"/>
<path d="M412 431h4v12h-4z"/>
<path d="M418 434h3v6h-3z"/>
<path d="M607 271h4v12h-4z"/>
<path d="M613 274h4v7h-4z"/>
</g>
<path d="M220 264l3-1v1zM249 264h3l-3 1z" fill="#000"/>
<path d="M236 254v19M236 254l1 1M236 254l-1 1M223 264v-1l-3 1h32l-3 1v-1M235 272l1 1M237 272l-1 1" fill="none" stroke="#000" stroke-width=".48"/>
<g fill="#fff">
<path d="M231 260h10v4h-10z"/>
<path d="M229 264h14v4h-14z"/>
</g>
<path d="M430 282h3zM458 282h4l-4 1z" fill="#000"/>
<path d="M446 273v19M446 273l1 1M446 273l-1 1M433 282h-3h32l-4 1v-1M445 291l1 1M447 291l-1 1" fill="none" stroke="#000" stroke-width=".48"/>
<g fill="#fff">
<path d="M440 278h11v5h-11z"/>
<path d="M438 283h15v4h-15z"/>
</g>
<path d="M185 264v15M185 283v11M190 281h4" fill="none" stroke="#000" stroke-width=".48"/>
<path d="M180 279h10v4h-10z" fill="#fff"/>
<path d="M127 297h15M146 299v15M151 297h14" fill="none" stroke="#000" stroke-width=".48"/>
<path d="M142 295h9v4h-9z" fill="#fff"/>
<path d="M135 232v6" fill="none" stroke="#000" stroke-width=".48"/>
<path d="M133 222h4v10h-4z" fill="#fff"/>
<path d="M351 232v6" fill="none" stroke="#000" stroke-width=".48"/>
<path d="M349 222h4v10h-4z" fill="#fff"/>
<path d="M323 302h12M340 304v10M345 302h11" fill="none" stroke="#000" stroke-width=".48"/>
<path d="M335 300h10v4h-10z" fill="#fff"/>
<path d="M622 364v8" fill="none" stroke="#000" stroke-width=".48"/>
<path d="M620 372h4v10h-4z" fill="#fff"/>
<path d="M610 426h14M629 428v11M634 426h9" fill="none" stroke="#000" stroke-width=".48"/>
<path d="M624 423h10v5h-10z" fill="#fff"/>
<path d="M461 298h20M486 284v12M491 298h3M486 300v14" fill="none" stroke="#000" stroke-width=".48"/>
<path d="M481 296h10v4h-10z" fill="#fff"/>
<path d="M349 396h4zM378 396h3l-3 1z" fill="#000"/>
<path d="M353 396h-4h32l-3 1v-1M365 387v19M365 387l1 1M365 387l-1 1M364 405l1 1M366 405l-1 1" fill="none" stroke="#000" stroke-width=".48"/>
<g fill="#fff">
<path d="M360 392h11v5h-11z"/>
<path d="M358 397h15v4h-15z"/>
</g>
<g fill="none" stroke="#000" stroke-width=".48">
<path d="M0 0h1067v762h-1067zM38 19h1010v724h-1010zM914 19v724M918 22h127v108h-127zM918 111h127M918 133h127v284h-127zM922 138h118v35h-118zM922 178h118v35h-118zM922 217h118v35h-118zM922 257h118v35h-118zM922 297h118v35h-118zM922 337h118v34h-118z"/>
<path d="M922 376h118v35h-118zM918 420h127v143h-127zM918 566h127v174h-127zM918 628h127M918 676h127M918 667h127M918 695h127M918 686h127M918 705h127M918 730h127"/>
</g>
<g fill="#fff">
<path d="M955 119h51v6h-51z"/>
<path d="M919 732h10v5h-10z"/>
<path d="M919 678h9v5h-9z"/>
<path d="M919 687h18v6h-18z"/>
<path d="M919 697h23v5h-23z"/>
<path d="M919 668h31v6h-31z"/>
<path d="M929 143h94v6h-94z"/>
<path d="M929 155h44v5h-44z"/>
<path d="M929 160h35v6h-35z"/>
<path d="M929 183h42v6h-42z"/>
<path d="M929 194h42v6h-42z"/>
<path d="M929 200h34v5h-34z"/>
<path d="M929 223h64v5h-64z"/>
<path d="M929 234h60v5h-60z"/>
<path d="M929 239h56v6h-56z"/>
<path d="M929 245h73v6h-73z"/>
<path d="M929 262h52v6h-52z"/>
<path d="M929 274h68v5h-68z"/>
<path d="M929 279h44v6h-44z"/>
<path d="M929 302h35v6h-35z"/>
<path d="M929 313h72v6h-72z"/>
<path d="M929 319h52v5h-52z"/>
<path d="M929 342h93v5h-93z"/>
<path d="M1022 342h2v5h-2z"/>
<path d="M929 353h40v6h-40z"/>
<path d="M929 359h43v5h-43z"/>
<path d="M929 382h56v5h-56z"/>
<path d="M929 393h35v5h-35z"/>
<path d="M929 398h30v6h-30z"/>
<path d="M929 404h50v5h-50z"/>
<path d="M1050 696h6v45h-6z"/>
</g>
<g fill="none" stroke="#000" stroke-width=".48">
<path d="M97 521h650M777 648l114-115 15 15-114 114z"/>
<circle cx="94" cy="521" r="3"/>
</g>
<path d="M891 536l12 12-111 112-12-12z" fill="#fff"/>
<g fill="none" stroke="#000" stroke-width=".48">
<path d="M918 420h127v140h-127zM943 420v140M1019 420v140M918 436h127M918 430h127M918 456h127M918 449h127M918 443h127M918 475h127M918 469h127M918 462h127M918 495h127"/>
<path d="M918 488h127M918 482h127M918 514h127M918 508h127M918 501h127M918 534h127M918 527h127M918 521h127M918 553h127M918 547h127M918 540h127"/>
</g>
<text font-size="22.2" x="958" y="726">S103</text>
<g font-size="13.4">
<text x="953" y="582">Autodesk</text>
<text x="931" y="602">Snowdon Towers</text>
<text x="971" y="619">2.0</text>
<text x="941" y="642">Second Level</text>
<text x="789" y="657" transform="rotate(-45 789 657)">NOT FOR CONSTRUCTION</text>
</g>
<g font-size="6.7">
<text x="128" y="190">1</text>
<text x="191" y="190">2</text>
<text x="257" y="190">3</text>
<text x="323" y="190">4</text>
<text x="415" y="190">5</text>
<text x="491" y="190">6</text>
<text x="555" y="190">7</text>
<text x="610" y="190">8</text>
<text x="669" y="190">9</text>
<text x="738" y="244">E</text>
<text x="738" y="315">D</text>
<text x="738" y="368">C</text>
<text x="735" y="394">B.1</text>
<text x="738" y="416">B</text>
<text x="925" y="427">No.</text>
<text x="964" y="427">Description</text>
<text x="1025" y="427">Date</text>
<text x="738" y="463">A</text>
<text x="991" y="674">7765328-33-S-2.0</text>
<text x="1015" y="684">2/6/2026</text>
<text x="1031" y="693">SHE</text>
<text x="1027" y="703">ADSK</text>
<text x="1010" y="738">1/8&quot; = 1'-0&quot;</text>
</g>
<text font-size="4.8" x="1055" y="741" transform="rotate(-90 1055 741)">8/5/2026 7:51:24 PM</text>
<g font-size="4.4">
<text x="955" y="123">www.autodesk.com/revit</text>
<text x="929" y="148">Project Management &amp; Architectural Modeling:</text>
<text x="929" y="159">Cartesian Inverse, PA</text>
<text x="929" y="164">Chicago, IL 28246</text>
<text x="929" y="187">Architectural Design:</text>
<text x="929" y="199">Etienne Oiseau, LLC</text>
<text x="929" y="204">Detroit, MI 96435</text>
<text x="929" y="227">Structural Design and Modeling:</text>
<text x="929" y="238">Safe Harbor Engineering, PC</text>
<text x="929" y="244">11 Eleventh Street, Suite 11</text>
<text x="929" y="249">Purchasing Decisions, NO 13131-1525</text>
<text x="929" y="267">MEP Design and Modeling:</text>
<text x="929" y="278">Droffats Consulting Services, LLC</text>
<text x="929" y="283">Los Angeles, CA 78383</text>
<text x="929" y="307">Civil Engineering:</text>
<text x="929" y="318">Rubicon Engineering Solutions, INC</text>
<text x="929" y="323">Pittsburgh, PA 77462-5247</text>
<text x="929" y="346">Landscape Architecture &amp; Community Planning</text>
<text x="1022" y="346">:</text>
<text x="929" y="357">Dagny Taggart, LTD</text>
<text x="929" y="363">Brownsville, PA 52872</text>
<text x="929" y="386">Commercial Kitchen Design:</text>
<text x="929" y="397">Designing Trends</text>
<text x="929" y="403">103B Broadway</text>
<text x="929" y="408">Knoxville, TN 36664-2084</text>
<text x="944" y="434">Not For Construction</text>
<text x="919" y="441">1</text>
<text x="944" y="441">Snowdon Towers 2.0</text>
<text x="1020" y="441">Feb 15</text>
<text x="99" y="521">L2</text>
<text x="93" y="523">1</text>
<text x="100" y="526">1/8&quot; = 1'-0&quot;</text>
<text x="919" y="672">Project Number</text>
<text x="919" y="682">Date</text>
<text x="919" y="691">Drawn By</text>
<text x="919" y="701">Checked By</text>
<text x="919" y="736">Scale</text>
</g>
<g font-size="3.4">
<text x="136" y="232" transform="rotate(-90 136 232)">CW12&quot;</text>
<text x="352" y="232" transform="rotate(-90 352 232)">CW12&quot;</text>
<text x="172" y="240">W18x55</text>
<text x="197" y="239" transform="rotate(-45 197 239)">W14x109</text>
<text x="220" y="240">W18x55</text>
<text x="263" y="239" transform="rotate(-45 263 239)">W14x109</text>
<text x="288" y="240">W18x55</text>
<text x="380" y="240">W18x55</text>
<text x="421" y="239" transform="rotate(-45 421 239)">W14x109</text>
<text x="449" y="240">W18x55</text>
<text x="496" y="239" transform="rotate(-45 496 239)">W14x109</text>
<text x="519" y="240">W18x55</text>
<text x="561" y="239" transform="rotate(-45 561 239)">W14x109</text>
<text x="579" y="240">W18x55</text>
<text x="616" y="239" transform="rotate(-45 616 239)">W14x109</text>
<text x="679" y="239" transform="rotate(-45 679 239)">W14x109</text>
<text x="174" y="246">5'-0&quot;</text>
<text x="223" y="246">4'-7&quot;</text>
<text x="289" y="246">4'-7&quot;</text>
<text x="382" y="246">7'-4 1/2&quot;</text>
<text x="451" y="246">7'-4 1/2&quot;</text>
<text x="521" y="246">7'-4 1/2&quot;</text>
<text x="581" y="246">7'-4 1/2&quot;</text>
<text x="182" y="257" transform="rotate(-90 182 257)">5'-0&quot;</text>
<text x="176" y="260" transform="rotate(-90 176 260)">W18x55</text>
<text x="191" y="259" transform="rotate(-90 191 259)">W18x55</text>
<text x="197" y="259" transform="rotate(-90 197 259)">5'-0&quot;</text>
<text x="231" y="263">2VLI-6&quot;</text>
<text x="229" y="267">TOS(5'-6&quot;)</text>
<text x="416" y="264">16K6 @ Max 4'-0&quot;</text>
<text x="491" y="270" transform="rotate(-90 491 270)">W18x55</text>
<text x="496" y="267" transform="rotate(-90 496 267)">7'-7&quot;</text>
<text x="538" y="264">16K6 @ Max 4'-0&quot;</text>
<text x="230" y="280">18LH04 @ Max 4'-0&quot;</text>
<text x="301" y="280" transform="rotate(-90 301 280)">4'-7&quot;</text>
<text x="440" y="282">2VLI-6&quot;</text>
<text x="616" y="281" transform="rotate(-90 616 281)">7'-7&quot;</text>
<text x="180" y="282">CW10&quot;</text>
<text x="295" y="283" transform="rotate(-90 295 283)">W18x55</text>
<text x="438" y="286">TOS(8'-1&quot;)</text>
<text x="610" y="283" transform="rotate(-90 610 283)">W18x55</text>
<text x="142" y="298">CW12&quot;</text>
<text x="481" y="299">CW10&quot;</text>
<text x="182" y="303" transform="rotate(-90 182 303)">5'-0&quot;</text>
<text x="197" y="304" transform="rotate(-90 197 304)">5'-0&quot;</text>
<text x="335" y="304">CW12&quot;</text>
<text x="172" y="310">W18x55</text>
<text x="176" y="307" transform="rotate(-90 176 307)">W18x55</text>
<text x="191" y="306" transform="rotate(-90 191 306)">W18x55</text>
<text x="197" y="309" transform="rotate(-45 197 309)">W10x49</text>
<text x="220" y="310">W18x55</text>
<text x="263" y="309" transform="rotate(-45 263 309)">W10x49</text>
<text x="302" y="310">W18x55</text>
<text x="379" y="310">W18x55</text>
<text x="421" y="309" transform="rotate(-45 421 309)">W10x49</text>
<text x="435" y="310">W18x55</text>
<text x="519" y="310">W18x55</text>
<text x="562" y="309" transform="rotate(-45 562 309)">W10x49</text>
<text x="579" y="310">W18x55</text>
<text x="617" y="309" transform="rotate(-45 617 309)">W10x49</text>
<text x="691" y="310" transform="rotate(-45 691 310)">W14x109</text>
<text x="175" y="316">5'-0&quot;</text>
<text x="223" y="316">4'-7&quot;</text>
<text x="304" y="316">4'-7&quot;</text>
<text x="382" y="316">7'-4 1/2&quot;</text>
<text x="438" y="316">7'-4 1/2&quot;</text>
<text x="521" y="316">7'-4 1/2&quot;</text>
<text x="581" y="316">7'-4 1/2&quot;</text>
<text x="452" y="330">16K6 @ Max 4'-0&quot;</text>
<text x="329" y="342" transform="rotate(-90 329 342)">7'-7&quot;</text>
<text x="323" y="343" transform="rotate(-90 323 343)">W18x55</text>
<text x="610" y="346" transform="rotate(-90 610 346)">W18x55</text>
<text x="616" y="343" transform="rotate(-90 616 343)">7'-7&quot;</text>
<text x="622" y="343">W8x10</text>
<text x="623" y="349">7'-7&quot;</text>
<text x="612" y="358">W8x10 @ Max 4'-0&quot;</text>
<text x="646" y="358" transform="rotate(-90 646 358)">7'-7&quot;</text>
<text x="134" y="363" transform="rotate(-45 134 363)">W18x119</text>
<text x="329" y="363" transform="rotate(-45 329 363)">W18x119</text>
<text x="365" y="364">W18x55</text>
<text x="421" y="362" transform="rotate(-45 421 362)">W10x49</text>
<text x="449" y="364">W18x55</text>
<text x="497" y="362" transform="rotate(-45 497 362)">W10x49</text>
<text x="519" y="364">W18x55</text>
<text x="562" y="362" transform="rotate(-45 562 362)">W10x49</text>
<text x="579" y="364">W18x55</text>
<text x="640" y="360" transform="rotate(-90 640 360)">W8x10</text>
<text x="698" y="363" transform="rotate(-45 698 363)">W14x109</text>
<text x="368" y="369">7'-4 1/2&quot;</text>
<text x="451" y="369">7'-4 1/2&quot;</text>
<text x="521" y="369">7'-4 1/2&quot;</text>
<text x="582" y="369">7'-4 1/2&quot;</text>
<text x="360" y="381">16K6 @ Max 4'-0&quot;</text>
<text x="623" y="382" transform="rotate(-90 623 382)">CW12&quot;</text>
<text x="323" y="395" transform="rotate(-90 323 395)">W18x86</text>
<text x="329" y="393" transform="rotate(-90 329 393)">7'-7&quot;</text>
<text x="360" y="396">2VLI-6&quot;</text>
<text x="415" y="395" transform="rotate(-90 415 395)">W18x55</text>
<text x="421" y="393" transform="rotate(-90 421 393)">7'-7&quot;</text>
<text x="358" y="400">TOS(8'-1&quot;)</text>
<text x="329" y="411" transform="rotate(-45 329 411)">W14x109</text>
<text x="365" y="412">W18x55</text>
<text x="421" y="411" transform="rotate(-45 421 411)">W10x49</text>
<text x="497" y="411" transform="rotate(-45 497 411)">W10x49</text>
<text x="562" y="411" transform="rotate(-45 562 411)">W10x49</text>
<text x="704" y="411" transform="rotate(-45 704 411)">W14x109</text>
<text x="368" y="418">7'-4 1/2&quot;</text>
<text x="360" y="426">16K6 @ Max 4'-0&quot;</text>
<text x="624" y="427">CW12&quot;</text>
<text x="323" y="443" transform="rotate(-90 323 443)">W18x55</text>
<text x="329" y="441" transform="rotate(-90 329 441)">7'-7&quot;</text>
<text x="415" y="443" transform="rotate(-90 415 443)">W18x55</text>
<text x="421" y="440" transform="rotate(-90 421 440)">7'-7&quot;</text>
<text x="709" y="453" transform="rotate(-45 709 453)">W14x109</text>
<text x="329" y="459" transform="rotate(-45 329 459)">W14x109</text>
<text x="365" y="459">W18x55</text>
<text x="421" y="459" transform="rotate(-45 421 459)">W14x109</text>
<text x="496" y="459" transform="rotate(-45 496 459)">W14x109</text>
<text x="561" y="459" transform="rotate(-45 561 459)">W14x109</text>
<text x="616" y="459" transform="rotate(-45 616 459)">W14x109</text>
<text x="367" y="465">7'-4 1/2&quot;</text>
</g>
</svg>
